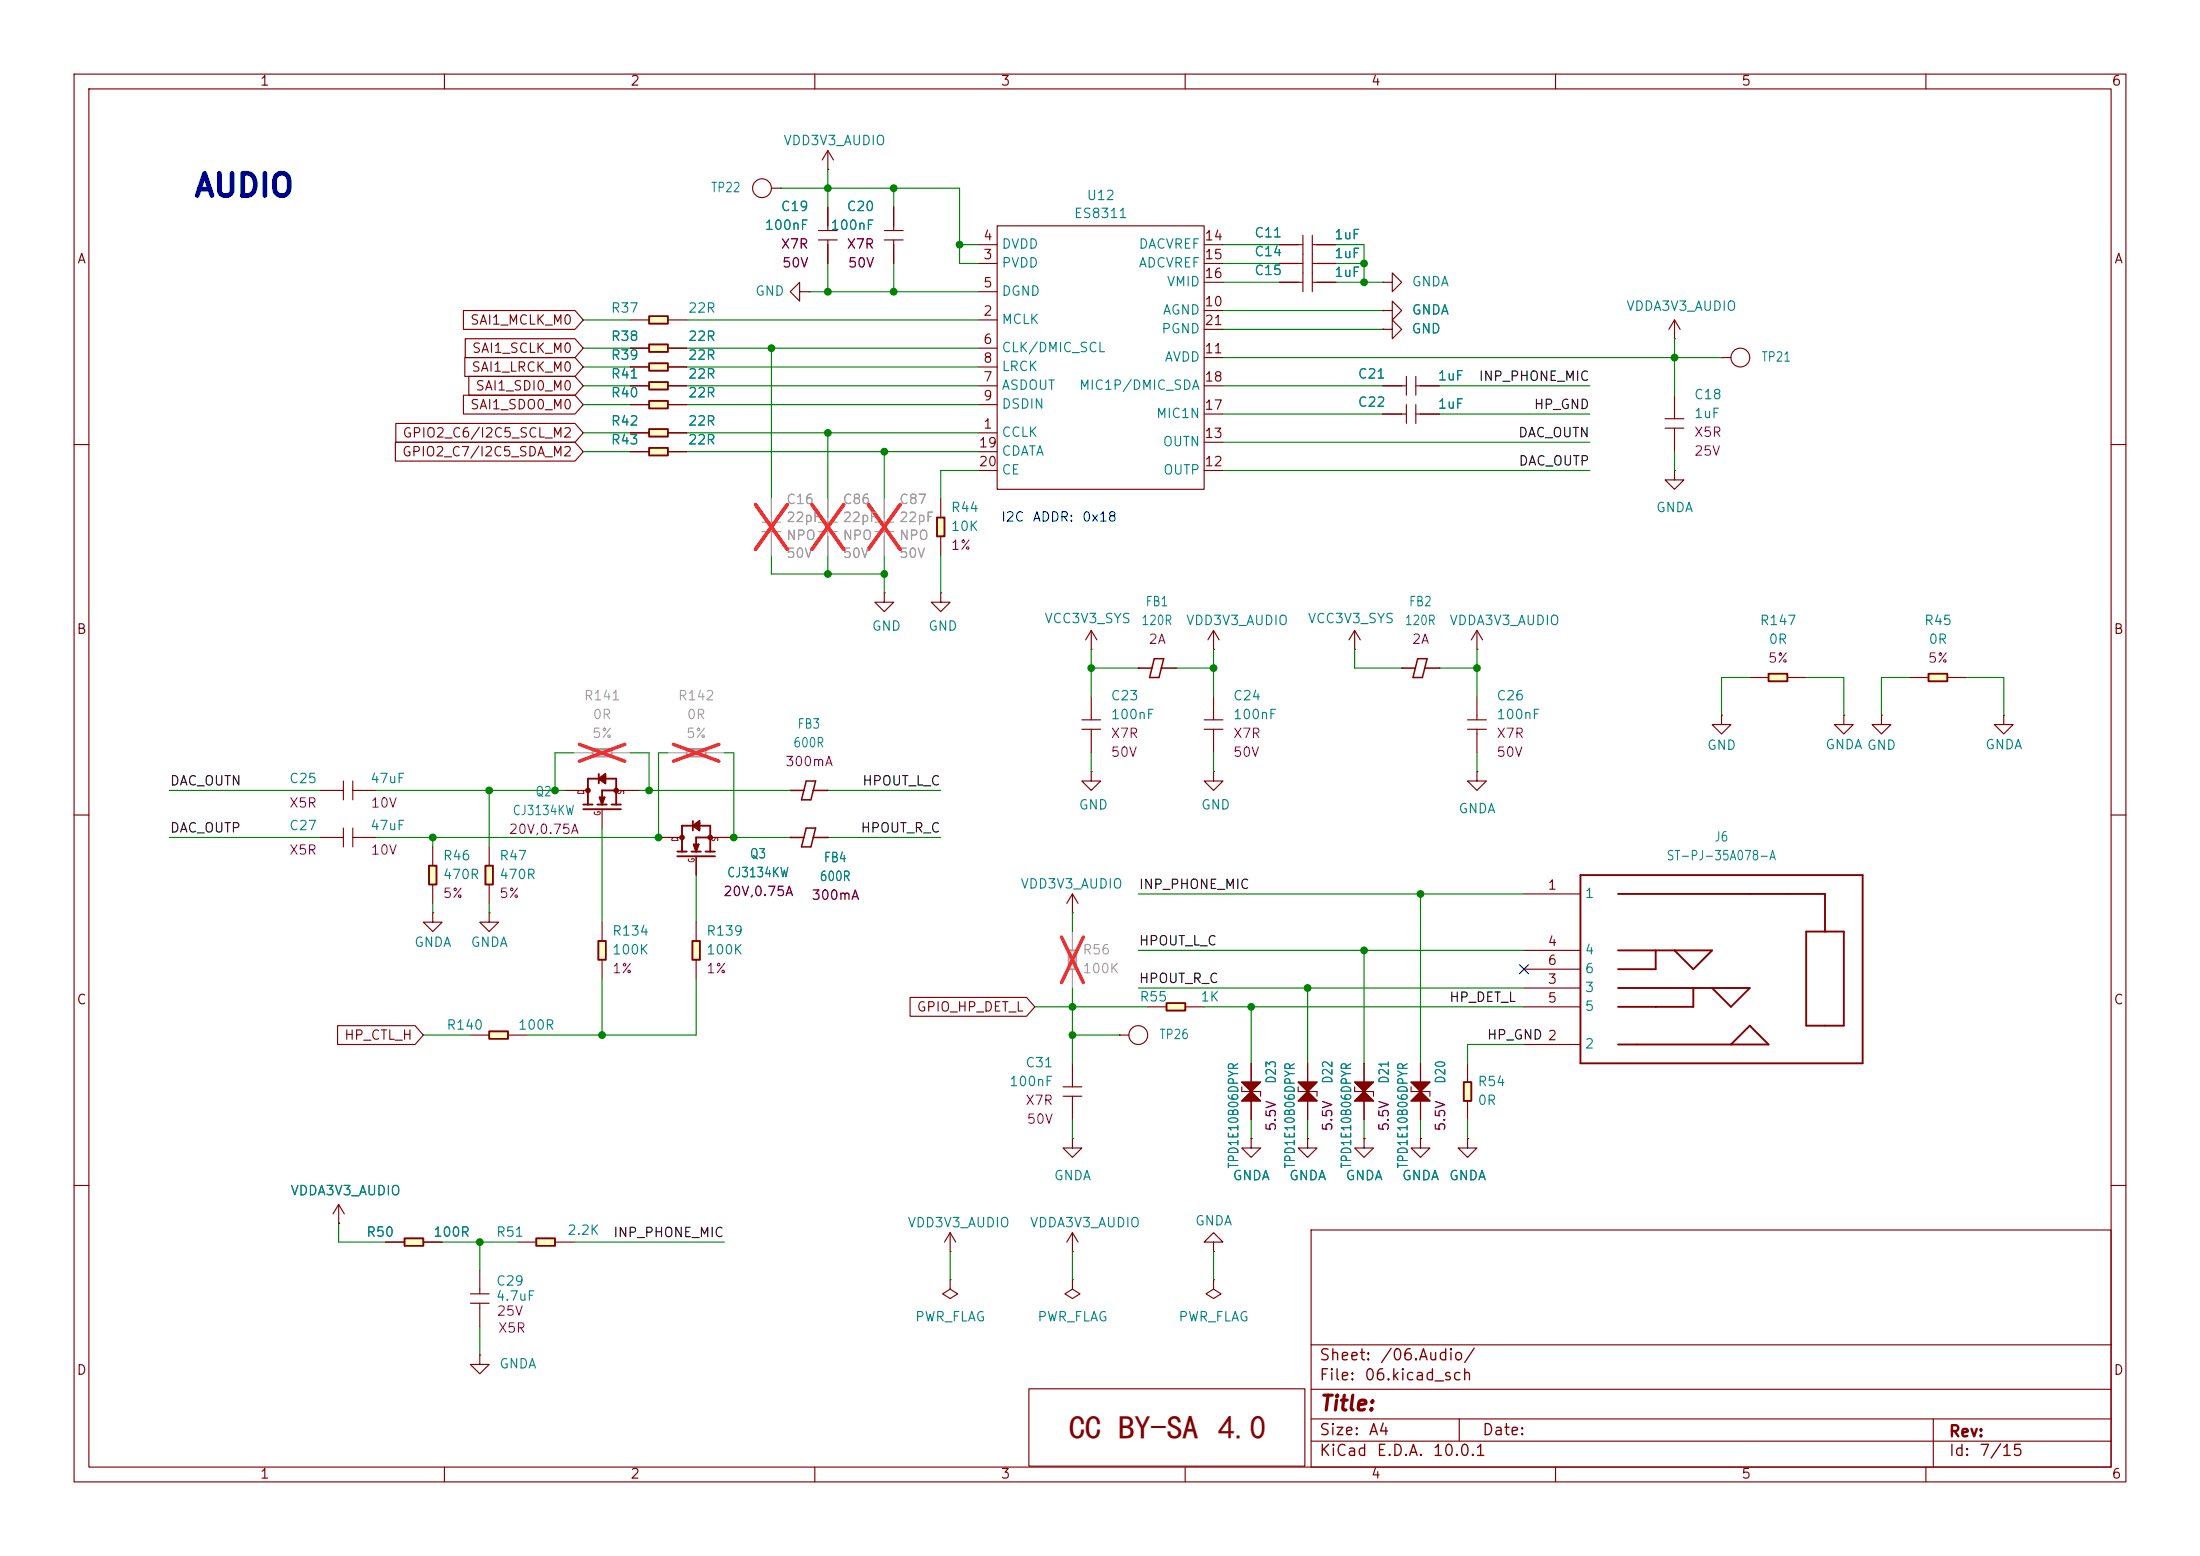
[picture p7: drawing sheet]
<svg xmlns="http://www.w3.org/2000/svg" width="297mm" height="210mm" viewBox="0 0 297 210" stroke-linecap="round" stroke-linejoin="round" font-family="sans-serif">
<path d="M0 0h297v210h-297z" fill="#fff" stroke="#fff" stroke-width=".14"/>
<g fill="none" stroke="#830000" stroke-width=".15">
<path d="M10 10h277v190h-277zM12 12h273v186h-273zM60 10v2M110 10v2M160 10v2M210 10v2M260 10v2M10 60h2M285 60h2M119.4 80v1.3h1.3l-1.3 1.3-1.3-1.3h1.3M119.4 80h.1M10 110h2"/>
<path d="M285 110h2M10 160h2M177 166h108v32h-108zM285 160h2M60 198v2M110 198v2M160 198v2M177 194.5h108M177 191.5h108M177 187.5h108M177 181.5h108M197 191.5v3"/>
<path d="M210 198v2M260 198v2M261 191.5v6.5"/>
</g>
<path d="M66 139.2h2.6v1h-2.6z" fill="#ffffc2"/>
<path d="M66 139.2h2.6v1h-2.6z" fill="none" stroke="#830000" stroke-width=".25"/>
<g fill="none" stroke="#830000" stroke-width=".15">
<path d="M108 39.4v-1.3l-1.3 1.3 1.3 1.2v-1.2h1.2M109.2 39.4h.1M119.4 31.1h2.5M119.4 32.4h2.5M120.7 27.9v3.2M120.7 32.4v3.2M186.7 38.1h1.3v-1.3l1.2 1.3-1.2 1.3v-1.3M186.7 38.1h.1M186.7 41.9h1.3v-1.3l1.2 1.3-1.2 1.3v-1.3M186.7 41.9h.1M186.7 44.5h1.3v-1.3l1.2 1.3-1.2 1.2v-1.2M186.7 44.5h.1"/>
<path d="M63.5 139.7h2.5M68.6 139.7h2.5"/>
</g>
<path d="M118.1 70.5h2.6M118.1 71.8h2.6M119.4 67.3v3.2M119.4 71.8v3.1" fill="none" stroke="#a0a0a0" stroke-width=".15"/>
<path d="M117.2 68.1l4.3 6M121.5 68.1l-4.3 6" fill="none" stroke="#ff2626" stroke-width=".46"/>
<path d="M126.5 69.9h1v2.5h-1z" fill="#ffffc2"/>
<path d="M126.5 69.9h1v2.5h-1z" fill="none" stroke="#830000" stroke-width=".25"/>
<g fill="none" stroke="#830000" stroke-width=".15">
<path d="M110.5 31.1h2.5M110.5 32.4h2.5M111.8 27.9v3.2M111.8 32.4v3.2M172.7 35.6h3.2M172.7 38.1h3.2M175.9 34.3v5.1M177.2 34.3v5.1M177.2 35.6h3.1M177.2 38.1h3.1M127 67.3v2.6M127 72.4v2.5"/>
<path d="M43.2 106.7h3.2M43.2 113h3.2M46.4 105.4v2.6M46.4 111.8v2.5M47.6 105.4v2.6M47.6 111.8v2.5M47.6 106.7h3.2M47.6 113h3.2M64.8 182.9v1.3h1.2l-1.2 1.2-1.3-1.2h1.3M64.8 182.9h.1"/>
</g>
<path d="M54.6 167.1h2.6v1h-2.6z" fill="#ffffc2"/>
<path d="M54.6 167.1h2.6v1h-2.6z" fill="none" stroke="#830000" stroke-width=".25"/>
<path d="M45.7 165.1h.1M45.7 162.6l-.7 1.2M45.7 162.6l.8 1.2M45.7 162.6v2.5M52.1 167.6h2.5M57.2 167.6h2.5" fill="none" stroke="#830000" stroke-width=".15"/>
<path d="M87.6 54.1h2.6v1h-2.6z" fill="#ffffc2"/>
<path d="M87.6 54.1h2.6v1h-2.6z" fill="none" stroke="#830000" stroke-width=".25"/>
<path d="M85.1 54.6h2.5M90.2 54.6h2.5" fill="none" stroke="#830000" stroke-width=".15"/>
<path d="M92.7 101.1h2.6v1h-2.6z" fill="#efefef"/>
<path d="M92.7 101.1h2.6v1h-2.6z" fill="none" stroke="#a0a0a0" stroke-width=".25"/>
<path d="M90.2 101.6h2.5M95.3 101.6h2.5" fill="none" stroke="#a0a0a0" stroke-width=".15"/>
<path d="M90.9 100.5l6.2 2.2M97.1 100.5l-6.2 2.2" fill="none" stroke="#ff2626" stroke-width=".46"/>
<path d="M87.6 51.6h2.6v1h-2.6z" fill="#ffffc2"/>
<path d="M87.6 51.6h2.6v1h-2.6z" fill="none" stroke="#830000" stroke-width=".25"/>
<g fill="none" stroke="#830000" stroke-width=".15">
<path d="M104.1 25.4h1.3M105.4 25.4h.1M111.8 22.9h.1M111.8 20.3l-.8 1.3M111.8 20.3l.7 1.3M111.8 20.3v2.6M85.1 52.1h2.5M90.2 52.1h2.5"/>
<circle cx="102.9" cy="25.4" r="1.27"/>
</g>
<path d="M87.6 60.5h2.6v1h-2.6z" fill="#ffffc2"/>
<path d="M87.6 60.5h2.6v1h-2.6z" fill="none" stroke="#830000" stroke-width=".25"/>
<path d="M85.1 61h2.5M90.2 61h2.5" fill="none" stroke="#830000" stroke-width=".15"/>
<path d="M87.6 57.9h2.6v1h-2.6z" fill="#ffffc2"/>
<path d="M87.6 57.9h2.6v1h-2.6z" fill="none" stroke="#830000" stroke-width=".25"/>
<path d="M85.1 58.4h2.5M90.2 58.4h2.5" fill="none" stroke="#830000" stroke-width=".15"/>
<path d="M80 101.1h2.6v1h-2.6z" fill="#efefef"/>
<path d="M80 101.1h2.6v1h-2.6z" fill="none" stroke="#a0a0a0" stroke-width=".25"/>
<path d="M102.9 70.5h2.5M102.9 71.8h2.5M104.1 67.3v3.2M104.1 71.8v3.1M110.5 70.5h2.5M110.5 71.8h2.5M111.8 67.3v3.2M111.8 71.8v3.1M77.5 101.6h2.5M82.6 101.6h2.5" fill="none" stroke="#a0a0a0" stroke-width=".15"/>
<path d="M102 68.1l4.3 6M106.3 68.1l-4.3 6M109.6 68.1l4.3 6M113.9 68.1l-4.3 6M78.2 100.5l6.2 2.2M84.4 100.5l-6.2 2.2" fill="none" stroke="#ff2626" stroke-width=".46"/>
<g fill="none" stroke="#830000" stroke-width=".25">
<path d="M78.7 109.2h5.1M78.7 108.6h1.3M79.4 108.6v-3.5h3.8v3.5M80.6 108.6h1.3M80.8 105.1l.9-.6v1.2zM80.8 104.5v1.2M81 107.6l.3 1 .3-1M81 107.6l.3 .7M81 107.6h.6M81.3 105.1l.3 .3M81.3 105.1l.4 .3M81.6 107.6l-.3 .7"/>
<path d="M81.6 107.6l-.4 .5M81.6 104.8l-.3 .3M81.7 104.8l-.4 .3M82.6 108.6h1.2M83.2 106.7h-1.9v1.6"/>
<circle cx="79.4" cy="106.7" r=".25"/>
<circle cx="83.2" cy="106.7" r=".25"/>
</g>
<g fill="none" stroke="#830000" stroke-width=".15">
<path d="M172.7 33h3.2M175.9 31.8v2.5M177.2 31.8v2.5M177.2 33h3.1M186.7 55.9h3.2M189.9 54.6v2.6M191.1 54.6v2.6M191.1 55.9h3.2M146.1 97.2h2.5M146.1 98.4h2.5M147.3 87.6h.1M147.3 85.1v2.5"/>
<path d="M147.3 94v3.2M147.3 98.4v3.2M147.3 85.1l-.7 1.3M147.3 85.1l.8 1.3M153.7 90.2h.1M158.8 90.2h.1M163.8 87.6h.1M163.8 85.1l-.7 1.3M163.8 85.1l.8 1.3M163.8 85.1v2.5M182.9 87.6h.1M182.9 85.1l-.8 1.3"/>
<path d="M182.9 85.1l.7 1.3M182.9 85.1v2.5M189.2 90.2h.1M194.3 90.2h.1M199.4 87.6h.1M199.4 85.1l-.8 1.3M199.4 85.1l.8 1.3M199.4 85.1v2.5M76.2 106.7h3.2M81.3 109.2v2.6M83.2 106.7h3.2M147.3 104.1v1.3h1.3l-1.3 1.3-1.2-1.3h1.2"/>
<path d="M147.3 104.1h.1"/>
</g>
<path d="M153.7 90.2h1.8M155.8 88.9h1.3l-.6 2.5h-1.3zM156.8 90.2h2M189.2 90.2h1.9M191.4 88.9h1.3l-.7 2.5h-1.2zM192.3 90.2h2" fill="none" stroke="#830000" stroke-width=".2"/>
<path d="M57.9 116.8h1v2.6h-1z" fill="#ffffc2"/>
<path d="M57.9 116.8h1v2.6h-1z" fill="none" stroke="#830000" stroke-width=".25"/>
<g fill="none" stroke="#830000" stroke-width=".15">
<path d="M58.4 114.3v2.5M58.4 119.4v2.5M58.4 123.2v1.3h1.3l-1.3 1.2-1.2-1.2h1.2M58.4 123.2h.1M128.3 168.9h.1M128.3 172.7v1.3l1 .6-1 .7-1-.7 1-.6M128.3 172.7h.1M128.3 166.4l-.8 1.2M128.3 166.4l.7 1.2M128.3 166.4v2.5M144.8 168.9h.1M144.8 172.7v1.3l1 .6-1 .7-1-.7 1-.6"/>
<path d="M144.8 172.7h.1M144.8 166.4l-.8 1.2M144.8 166.4l.7 1.2M144.8 166.4v2.5"/>
</g>
<path d="M87.6 42.7h2.6v1h-2.6z" fill="#ffffc2"/>
<path d="M87.6 42.7h2.6v1h-2.6z" fill="none" stroke="#830000" stroke-width=".25"/>
<g fill="none" stroke="#830000" stroke-width=".15">
<path d="M85.1 43.2h2.5M90.2 43.2h2.5M226.1 45.7h.1M226.1 43.2l-.8 1.3M226.1 43.2l.7 1.3M226.1 43.2v2.5M232.4 48.3h.1M232.4 48.3h1.3M106.7 113h.1M106.7 106.7h.1M111.8 113h.1M111.8 106.7h.1"/>
<circle cx="234.9" cy="48.3" r="1.27"/>
</g>
<path d="M106.7 113h1.8M106.7 106.7h1.8M108.8 111.8h1.3l-.6 2.5h-1.3zM108.8 105.4h1.3l-.6 2.6h-1.3zM109.8 113h2M109.8 106.7h2" fill="none" stroke="#830000" stroke-width=".2"/>
<path d="M87.6 46.5h2.6v1h-2.6z" fill="#ffffc2"/>
<path d="M87.6 46.5h2.6v1h-2.6z" fill="none" stroke="#830000" stroke-width=".25"/>
<path d="M85.1 47h2.5M90.2 47h2.5" fill="none" stroke="#830000" stroke-width=".15"/>
<path d="M87.6 49h2.6v1h-2.6z" fill="#ffffc2"/>
<path d="M87.6 49h2.6v1h-2.6z" fill="none" stroke="#830000" stroke-width=".25"/>
<g fill="none" stroke="#830000" stroke-width=".15">
<path d="M85.1 49.5h2.5M90.2 49.5h2.5M224.8 56.5h2.5M224.8 57.8h2.5M226.1 53.3v3.2M226.1 57.8v3.2M66 123.2v1.3h1.3l-1.3 1.2-1.2-1.2h1.2M66 123.2h.1M144.8 123.2h.1M144.8 120.7v2.5M144.8 120.7l-.8 1.2M144.8 120.7l.7 1.2"/>
<path d="M151.1 139.7h.1M151.1 139.7h1.3M143.5 146.7h2.6M143.5 148h2.6M144.8 153.7v1.2h1.3l-1.3 1.3-1.3-1.3h1.3M144.8 153.7h.1M144.8 143.5v3.2M144.8 148v3.1"/>
<circle cx="153.7" cy="139.7" r="1.27"/>
</g>
<path d="M144.3 128.3h1v2.5h-1z" fill="#efefef"/>
<path d="M144.3 128.3h1v2.5h-1z" fill="none" stroke="#a0a0a0" stroke-width=".25"/>
<path d="M144.8 125.7v2.6M144.8 130.8v2.6" fill="none" stroke="#a0a0a0" stroke-width=".15"/>
<path d="M143.3 126.5l3 6.1M146.3 126.5l-3 6.1" fill="none" stroke="#ff2626" stroke-width=".46"/>
<path d="M65.5 116.8h1v2.6h-1z" fill="#ffffc2"/>
<path d="M65.5 116.8h1v2.6h-1z" fill="none" stroke="#830000" stroke-width=".25"/>
<path d="M127 80v1.3h1.3l-1.3 1.3-1.3-1.3h1.3M127 80h.1M66 114.3v2.5M66 119.4v2.5M63.5 175.9h2.5M63.5 174.6h2.5M64.8 171.5v3.1M64.8 175.9v3.2" fill="none" stroke="#830000" stroke-width=".15"/>
<path d="M72.4 167.1h2.5v1h-2.5z" fill="#ffffc2"/>
<path d="M72.4 167.1h2.5v1h-2.5z" fill="none" stroke="#830000" stroke-width=".25"/>
<path d="M69.9 167.6h2.5M74.9 167.6h2.6" fill="none" stroke="#830000" stroke-width=".15"/>
<path d="M80.8 127h1v2.5h-1z" fill="#ffffc2"/>
<path d="M80.8 127h1v2.5h-1z" fill="none" stroke="#830000" stroke-width=".25"/>
<path d="M81.3 124.5v2.5M81.3 129.5v2.6" fill="none" stroke="#830000" stroke-width=".15"/>
<path d="M93.5 127h1v2.5h-1z" fill="#ffffc2"/>
<g fill="none" stroke="#830000" stroke-width=".25">
<path d="M91.4 115.6h5.1M91.4 114.9h1.3M92.1 114.9v-3.5h3.8v3.5M93.3 114.9h1.3M93.5 111.4l.9-.6v1.3zM93.5 110.8v1.3M93.7 114l.3 .9 .3-.9M93.7 114l.3 .6M93.7 114h.6M94 111.4l.3 .4M94 111.4l.4 .4M94.3 114l-.3 .6"/>
<path d="M94.3 114l-.4 .4M94.3 111.1l-.3 .3M94.4 111.1l-.4 .3M95.3 114.9h1.2M95.9 113h-1.9v1.6M213.4 118.1h38.1v25.4h-38.1zM93.5 127h1v2.5h-1zM218.4 120.7h28v5M218.4 128.3h12.7l-2.5 2.5-2.5-2.5M218.4 133.4h17.8l-2.5 2.5-2.6-2.5M223.5 128.3v2.5h-5.1M228.6 133.4v2.5h-10.2"/>
<path d="M243.8 125.7h5.1v12.7h-5.1zM218.4 141h20.4l-2.6-2.6-2.5 2.6"/>
<circle cx="92.1" cy="113" r=".25"/>
<circle cx="95.9" cy="113" r=".25"/>
</g>
<g fill="none" stroke="#830000" stroke-width=".15">
<path d="M132.1 35.6h2.5M132.1 33h2.5M132.1 39.4h2.5M134.6 30.5h28v35.5h-28zM162.6 35.6h2.5M162.6 33h2.5M162.6 38.1h2.5M132.1 58.4h2.5M132.1 43.2h2.5M132.1 47h2.5M132.1 52.1h2.5M132.1 49.5h2.5"/>
<path d="M132.1 54.6h2.5M162.6 52.1h2.5M162.6 41.9h2.5M162.6 48.3h2.5M162.6 59.7h2.5M162.6 55.9h2.5M162.6 44.5h2.5M132.1 63.5h2.5M132.1 61h2.5M162.6 63.5h2.5M162.6 97.2h2.5M162.6 98.4h2.5"/>
<path d="M163.8 94v3.2M163.8 98.4v3.2M198.1 97.2h2.6M198.1 98.4h2.6M199.4 94v3.2M199.4 98.4v3.2M232.4 96.5v1.3h1.3l-1.3 1.3-1.3-1.3h1.3M232.4 96.5h.1M248.9 96.5v1.3h1.3l-1.3 1.3-1.2-1.3h1.2M248.9 96.5h.1M254 96.5v1.3h1.3l-1.3 1.3-1.3-1.3h1.3M254 96.5h.1"/>
<path d="M270.5 96.5v1.3h1.3l-1.3 1.3-1.3-1.3h1.3M270.5 96.5h.1M88.9 113h3.2M94 115.6v2.5M95.9 113h3.2M163.8 104.1v1.3h1.3l-1.3 1.3-1.2-1.3h1.2M163.8 104.1h.1M199.4 104.1v1.3h1.3l-1.3 1.3-1.3-1.3h1.3M199.4 104.1h.1M94 124.5v2.5M94 129.5v2.6M205.7 120.7h7.7"/>
<path d="M205.7 133.4h7.7M205.7 128.3h7.7M205.7 135.9h7.7M205.7 130.8h7.7M205.7 141h7.7"/>
</g>
<path d="M260.4 90.9h2.5v1h-2.5z" fill="#ffffc2"/>
<path d="M260.4 90.9h2.5v1h-2.5z" fill="none" stroke="#830000" stroke-width=".25"/>
<path d="M257.8 91.4h2.6M262.9 91.4h2.5" fill="none" stroke="#830000" stroke-width=".15"/>
<path d="M238.8 90.9h2.5v1h-2.5z" fill="#ffffc2"/>
<path d="M238.8 90.9h2.5v1h-2.5z" fill="none" stroke="#830000" stroke-width=".25"/>
<path d="M236.2 91.4h2.6M241.3 91.4h2.5M163.8 167.6h1.3l-1.3-1.2-1.2 1.2h1.2v1.3M163.8 168.9h.1M163.8 172.7v1.3l1 .6-1 .7-1-.7 1-.6M163.8 172.7h.1M138.9 187.4h37.3v10.5h-37.3z" fill="none" stroke="#830000" stroke-width=".15"/>
<path d="M157.5 135.4h2.5v1h-2.5z" fill="#ffffc2"/>
<path d="M157.5 135.4h2.5v1h-2.5z" fill="none" stroke="#830000" stroke-width=".25"/>
<path d="M226.1 63.5v1.3h1.2l-1.2 1.2-1.3-1.2h1.3M226.1 63.5h.1M154.9 135.9h2.6M160 135.9h2.6M190.5 146.1h2.5l-2.5 2.5h2.5zM190.5 146.7v.6h2.5v.7M191.8 143.5v2.6M191.8 148.6v2.5M198.1 153.7v1.2h1.3l-1.3 1.3-1.2-1.3h1.2M198.1 153.7h.1" fill="none" stroke="#830000" stroke-width=".15"/>
<g fill="#830000" stroke="#830000" stroke-width=".15">
<path d="M190.5 148.6l1.3-1.3 1.2 1.3z"/>
<path d="M190.5 146.1h2.5l-1.2 1.2z"/>
</g>
<path d="M197.6 146.1h1v2.5h-1z" fill="#ffffc2"/>
<path d="M197.6 146.1h1v2.5h-1z" fill="none" stroke="#830000" stroke-width=".25"/>
<g fill="none" stroke="#830000" stroke-width=".15">
<path d="M111.8 27.9v2.6M111.8 33v2.6M120.7 27.9v2.6M120.7 33v2.6M172.7 35.6h2.6M172.7 38.1h2.6M172.7 33h2.6M177.8 35.6h2.5M177.8 38.1h2.5M177.8 33h2.5M53.4 59.7h24.2l1.1 1.3-1.1 1.2h-24.2zM53.4 57.2h24.2l1.1 1.2-1.1 1.3h-24.2z"/>
<path d="M62.6 41.9h15l1.1 1.3-1.1 1.3h-15zM62.6 53.3h15l1.1 1.3-1.1 1.3h-15zM62.7 48.3h14.9l1.1 1.2-1.1 1.3h-14.9zM62.8 45.7h14.8l1.1 1.3-1.1 1.3h-14.8zM63.3 50.8h14.3l1.1 1.3-1.1 1.2h-14.3zM85.1 52.1h2.5M85.1 47h2.5M85.1 49.5h2.5M85.1 54.6h2.5M85.1 58.4h2.5M90.2 52.1h2.5M90.2 47h2.5"/>
<path d="M90.2 49.5h2.5M90.2 54.6h2.5M90.2 58.4h2.5M186.7 41.9h.1M186.7 44.5h.1M186.7 52.1h3.2M186.7 55.9h2.5M189.9 50.8v2.5M191.1 50.8v2.5M191.1 52.1h3.2M191.8 55.9h2.5M85.1 61h2.5"/>
<path d="M90.2 61h2.5M88.9 113h2.5M94 115.6v2.5M96.5 113h2.6M106.7 113h.1M111.8 113h.1M45.6 138.4h10.4l1.2 1.3-1.2 1.3h-10.4zM122.9 134.6h15.7l1.1 1.3-1.1 1.3h-15.7zM167.6 146.1h2.6l-2.6 2.5h2.6zM167.6 146.7v.6h2.6v.7M168.9 153.7v1.2h1.3l-1.3 1.3-1.3-1.3h1.3M168.9 153.7h.1"/>
<path d="M168.9 143.5v2.6M168.9 148.6v2.5M175.3 146.1h2.5l-2.5 2.5h2.5zM175.3 146.7v.6h2.5v.7M176.5 153.7v1.2h1.3l-1.3 1.3-1.2-1.3h1.2M176.5 153.7h.1M176.5 143.5v2.6M176.5 148.6v2.5M182.9 146.1h2.5l-2.5 2.5h2.5zM182.9 146.7v.6h2.5v.7M184.2 153.7v1.2h1.2l-1.2 1.3-1.3-1.3h1.3M184.2 153.7h.1"/>
<path d="M184.2 143.5v2.6M184.2 148.6v2.5M191.8 153.7v1.2h1.2l-1.2 1.3-1.3-1.3h1.3M191.8 153.7h.1M191.8 143.5v2.6M191.8 148.6v2.5M198.1 153.7h.1M198.1 143.5v2.6M198.1 148.6v2.5M45.7 165.1h.1M52.1 167.6h2.5M57.2 167.6h2.5"/>
</g>
<g fill="#830000" stroke="#830000" stroke-width=".15">
<path d="M182.9 148.6l1.3-1.3 1.2 1.3z"/>
<path d="M182.9 146.1h2.5l-1.2 1.2z"/>
<path d="M175.3 148.6l1.2-1.3 1.3 1.3z"/>
<path d="M175.3 146.1h2.5l-1.3 1.2z"/>
<path d="M168.9 147.3l1.3 1.3h-2.6z"/>
<path d="M167.6 146.1h2.6l-1.3 1.2z"/>
</g>
<g fill="none" stroke="#008300" stroke-width=".15">
<path d="M105.4 25.4h24.1v10.2h2.6M109.2 39.4h22.9M111.8 22.9v5M111.8 35.6v3.8M120.7 25.4v2.5M120.7 35.6v3.8M129.5 33h2.6M165.1 33h7.6M165.1 35.6h7.6M165.1 38.1h7.6M180.3 33h3.9v5.1M180.3 35.6h3.9"/>
<path d="M180.3 38.1h6.4M78.7 43.2h6.4M78.7 47h6.4M78.7 49.5h6.4M78.7 58.4h6.4M78.7 52.1h6.4M78.7 54.6h6.4M92.7 43.2h39.4M92.7 47h39.4M92.7 49.5h39.4M92.7 58.4h39.4M92.7 52.1h39.4"/>
<path d="M92.7 54.6h39.4M104.1 47v20.3M111.8 58.4v8.9M165.1 52.1h21.6M165.1 55.9h21.6M165.1 44.5h21.6M165.1 41.9h21.6M165.1 59.7h49.5M165.1 48.3h67.3M194.3 52.1h20.3M194.3 55.9h20.3M226.1 45.7v7.6"/>
<path d="M78.7 61h6.4M92.7 61h39.4M104.1 74.9v2.6h15.3M111.8 74.9v2.6M119.4 61v6.3M119.4 74.9v5.1M127 74.9v5.1M132.1 63.5h-5.1v3.8M165.1 63.5h49.5M226.1 61v2.5M147.3 87.6v6.4M147.3 90.2h6.4"/>
<path d="M158.8 90.2h5M163.8 87.6v6.4M182.9 87.6v2.6h6.3M194.3 90.2h5.1M199.4 87.6v6.4M236.2 91.4h-3.8v5.1M243.8 91.4h5.1v5.1M257.8 91.4h-3.8v5.1M265.4 91.4h5.1v5.1M22.9 106.7h20.3M22.9 113h20.3M50.8 106.7h25.4"/>
<path d="M58.4 113v1.3M66 106.7v7.6M77.5 101.6h-2.6v5.1M81.3 111.8v12.7M85.1 101.6h2.5v5.1M86.4 106.7h20.3M90.2 101.6h-1.3v11.4h-38.1M94 118.1v6.4M97.8 101.6h1.3v11.4h7.6M111.8 106.7h15.2M111.8 113h15.2M147.3 101.6v2.5"/>
<path d="M163.8 101.6v2.5M199.4 101.6v2.5M57.2 139.7h6.3M58.4 121.9v1.3M66 121.9v1.3M81.3 132.1v7.6M94 132.1v7.6h-22.9M139.7 135.9h15.2M144.8 139.7h6.3M144.8 123.2v2.5M144.8 133.4v10.1M153.7 128.3h52"/>
<path d="M153.7 120.7h52M153.7 133.4h52M162.6 135.9h43.1M168.9 135.9v7.6M176.5 133.4v10.1M184.2 128.3v15.2M191.8 120.7v22.8M144.8 151.1v2.6M168.9 151.1v2.6M176.5 151.1v2.6M184.2 151.1v2.6M191.8 151.1v2.6"/>
<path d="M198.1 151.1v2.6M205.7 141h-7.6v2.5M45.7 165.1v2.5h6.4M59.7 167.6h10.2M64.8 167.6v3.9M64.8 179.1v3.8M77.5 167.6h20.3M128.3 168.9v3.8M144.8 168.9v3.8M163.8 168.9v3.8"/>
</g>
<path d="M205.1 130.2l1.2 1.2M206.3 130.2l-1.2 1.2" fill="none" stroke="#000083" stroke-width=".15"/>
<path d="M104.1 67.3v2.6M104.1 72.4v2.5M111.8 67.3v2.6M111.8 72.4v2.5M119.4 67.3v2.6M119.4 72.4v2.5" fill="none" stroke="#a0a0a0" stroke-width=".15"/>
<path d="M102 68.1l4.3 6M106.3 68.1l-4.3 6M109.6 68.1l4.3 6M113.9 68.1l-4.3 6M117.2 68.1l4.3 6M121.5 68.1l-4.3 6" fill="none" stroke="#ff2626" stroke-width=".46"/>
<g fill="#008300" stroke="#008300" stroke-width=".14">
<circle cx="74.9" cy="106.7" r=".46"/>
<circle cx="66" cy="106.7" r=".46"/>
<circle cx="99.1" cy="113" r=".46"/>
<circle cx="144.8" cy="135.9" r=".46"/>
<circle cx="147.3" cy="90.2" r=".46"/>
<circle cx="119.4" cy="61" r=".46"/>
<circle cx="119.4" cy="77.5" r=".46"/>
<circle cx="111.8" cy="58.4" r=".46"/>
<circle cx="111.8" cy="25.4" r=".46"/>
<circle cx="104.1" cy="47" r=".46"/>
<circle cx="111.8" cy="39.4" r=".46"/>
<circle cx="111.8" cy="77.5" r=".46"/>
<circle cx="58.4" cy="113" r=".46"/>
<circle cx="87.6" cy="106.7" r=".46"/>
<circle cx="88.9" cy="113" r=".46"/>
<circle cx="81.3" cy="139.7" r=".46"/>
<circle cx="64.8" cy="167.6" r=".46"/>
<circle cx="163.8" cy="90.2" r=".46"/>
<circle cx="120.6" cy="25.4" r=".46"/>
<circle cx="120.6" cy="39.4" r=".46"/>
<circle cx="129.5" cy="33" r=".46"/>
<circle cx="184.1" cy="128.3" r=".46"/>
<circle cx="191.8" cy="120.7" r=".46"/>
<circle cx="144.8" cy="139.7" r=".46"/>
<circle cx="168.9" cy="135.9" r=".46"/>
<circle cx="176.5" cy="133.4" r=".46"/>
<circle cx="184.1" cy="35.6" r=".46"/>
<circle cx="184.1" cy="38.1" r=".46"/>
<circle cx="199.4" cy="90.2" r=".46"/>
<circle cx="226.1" cy="48.3" r=".46"/>
</g>
<text font-size="4.5" fill="#830000" x="144.3" y="194.2">CC BY-SA 4.0</text>
<text font-size="3" fill="#0000c2" x="26" y="27.3">AUDIO</text>
<text font-size="2" fill="#830000" x="178" y="190.9">Title:</text>
<g font-size="1.5" fill="#830000">
<text x="178" y="184">Sheet:</text>
<text x="186.2" y="184">/06.Audio/</text>
<text x="178" y="186.7">File:</text>
<text x="184.1" y="186.7">06.kicad_sch</text>
<text x="178" y="196.9">KiCad</text>
<text x="178" y="194.1">Size:</text>
<text x="184.7" y="194.1">A4</text>
<text x="185.7" y="196.9">E.D.A.</text>
<text x="193.3" y="196.9">10.0.1</text>
<text x="200" y="194.1">Date:</text>
<text x="263" y="194.3">Rev:</text>
<text x="263" y="196.9">Id:</text>
<text x="267.1" y="196.9">7/15</text>
</g>
<g font-size="1.3" fill="#830000">
<text x="35" y="11.9">1</text>
<text x="85" y="11.9">2</text>
<text x="135" y="11.9">3</text>
<text x="185" y="11.9">4</text>
<text x="235" y="11.9">5</text>
<text x="285" y="11.9">6</text>
<text x="10.3" y="35.9">A</text>
<text x="132.6" y="35.3">3</text>
<text x="132.6" y="32.8">4</text>
<text x="162.5" y="32.8">14</text>
<text x="162.5" y="35.3">15</text>
<text x="285.3" y="35.9">A</text>
<text x="132.6" y="39.1">5</text>
<text x="162.5" y="41.7">10</text>
<text x="162.5" y="37.8">16</text>
<text x="63.4" y="44.1">SAI1_MCLK_M0</text>
<text x="63.6" y="47.9">SAI1_SCLK_M0</text>
<text x="132.6" y="42.9">2</text>
<text x="132.6" y="46.7">6</text>
<text x="162.5" y="44.2">21</text>
<text x="63.6" y="50.5">SAI1_LRCK_M0</text>
<text x="64.1" y="53">SAI1_SDI0_M0</text>
<text x="132.6" y="51.8">7</text>
<text x="132.6" y="49.3">8</text>
<text x="162.5" y="48">11</text>
<text x="162.5" y="51.8">18</text>
<text x="54.2" y="59.4">GPIO2_C6/I2C5_SCL_M2</text>
<text x="63.4" y="55.6">SAI1_SDO0_M0</text>
<text x="132.6" y="58.2">1</text>
<text x="132.6" y="54.4">9</text>
<text x="162.5" y="59.4">13</text>
<text x="162.5" y="55.6">17</text>
<text x="54.2" y="61.9">GPIO2_C7/I2C5_SDA_M2</text>
<text x="132" y="60.7">19</text>
<text x="132" y="63.2">20</text>
<text x="162.5" y="63.2">12</text>
<text x="10.3" y="85.9">B</text>
<text x="285.3" y="85.9">B</text>
<text x="208.8" y="120.4">1</text>
<text x="208.8" y="128">4</text>
<text x="208.8" y="130.6">6</text>
<text x="10.3" y="135.9">C</text>
<text x="123.7" y="136.8">GPIO_HP_DET_L</text>
<text x="208.8" y="133.1">3</text>
<text x="208.8" y="135.6">5</text>
<text x="285.3" y="135.9">C</text>
<text x="46.4" y="140.7">HP_CTL_H</text>
<text x="10.3" y="185.9">D</text>
<text x="285.3" y="185.9">D</text>
<text x="35" y="199.9">1</text>
<text x="85" y="199.9">2</text>
<text x="135" y="199.9">3</text>
<text x="185" y="199.9">4</text>
<text x="235" y="199.9">5</text>
<text x="285" y="199.9">6</text>
</g>
<g font-size="1.3" fill="#008383">
<text x="105.7" y="19.9">VDD3V3_AUDIO</text>
<text x="95.9" y="26.3">TP22</text>
<text x="105.3" y="28.8">C19</text>
<text x="114.2" y="28.8">C20</text>
<text x="144.9" y="29.8">ES8311</text>
<text x="146.6" y="27.3">U12</text>
<text x="103.1" y="31.3">100nF</text>
<text x="112" y="31.3">100nF</text>
<text x="135.1" y="33.9">DVDD</text>
<text x="153.6" y="33.9">DACVREF</text>
<text x="169.3" y="34.9">C14</text>
<text x="169.3" y="32.4">C11</text>
<text x="180" y="35.2">1uF</text>
<text x="180" y="32.6">1uF</text>
<text x="101.9" y="40.2">GND</text>
<text x="135.1" y="36.4">PVDD</text>
<text x="135.1" y="40.2">DGND</text>
<text x="153.6" y="36.4">ADCVREF</text>
<text x="157.4" y="39">VMID</text>
<text x="169.3" y="37.4">C15</text>
<text x="180" y="37.7">1uF</text>
<text x="190.5" y="39">GNDA</text>
<text x="82.4" y="42.5">R37</text>
<text x="82.4" y="46.3">R38</text>
<text x="92.8" y="42.5">22R</text>
<text x="92.8" y="46.3">22R</text>
<text x="135.1" y="44">MCLK</text>
<text x="135.1" y="47.9">CLK/DMIC_SCL</text>
<text x="156.7" y="45.3">PGND</text>
<text x="156.9" y="42.8">AGND</text>
<text x="190.5" y="45.3">GND</text>
<text x="190.5" y="42.8">GNDA</text>
<text x="219.5" y="42.3">VDDA3V3_AUDIO</text>
<text x="82.4" y="54">R40</text>
<text x="82.4" y="51.4">R41</text>
<text x="82.4" y="48.9">R39</text>
<text x="92.8" y="54">22R</text>
<text x="92.8" y="51.4">22R</text>
<text x="92.8" y="48.9">22R</text>
<text x="135.1" y="52.9">ASDOUT</text>
<text x="135.1" y="50.4">LRCK</text>
<text x="145.6" y="52.9">MIC1P/DMIC_SDA</text>
<text x="157.1" y="49.1">AVDD</text>
<text x="183.2" y="51.4">C21</text>
<text x="194" y="51.7">1uF</text>
<text x="237.7" y="49.1">TP21</text>
<text x="82.4" y="57.8">R42</text>
<text x="92.8" y="57.8">22R</text>
<text x="135.1" y="59.3">CCLK</text>
<text x="135.1" y="55.5">DSDIN</text>
<text x="156" y="56.7">MIC1N</text>
<text x="183.2" y="55.2">C22</text>
<text x="194" y="55.5">1uF</text>
<text x="228.6" y="54.2">C18</text>
<text x="228.6" y="56.7">1uF</text>
<text x="82.4" y="60.3">R43</text>
<text x="92.8" y="60.3">22R</text>
<text x="135.1" y="61.8">CDATA</text>
<text x="135.1" y="64.4">CE</text>
<text x="156.9" y="60.6">OUTN</text>
<text x="157" y="64.4">OUTP</text>
<text x="128.3" y="69.4">R44</text>
<text x="128.3" y="72">10K</text>
<text x="223.5" y="69.4">GNDA</text>
<text x="154.6" y="82.1">FB1</text>
<text x="190.1" y="82.1">FB2</text>
<text x="117.6" y="85.4">GND</text>
<text x="125.2" y="85.4">GND</text>
<text x="140.9" y="84.4">VCC3V3_SYS</text>
<text x="154" y="84.7">120R</text>
<text x="160" y="84.7">VDD3V3_AUDIO</text>
<text x="176.5" y="84.4">VCC3V3_SYS</text>
<text x="189.6" y="84.7">120R</text>
<text x="195.6" y="84.7">VDDA3V3_AUDIO</text>
<text x="237.5" y="84.7">R147</text>
<text x="238.7" y="87.2">0R</text>
<text x="259.7" y="84.7">R45</text>
<text x="260.3" y="87.2">0R</text>
<text x="149.9" y="94.8">C23</text>
<text x="166.4" y="94.8">C24</text>
<text x="201.9" y="94.8">C26</text>
<text x="107" y="101.2">600R</text>
<text x="107.6" y="98.7">FB3</text>
<text x="149.9" y="97.4">100nF</text>
<text x="166.4" y="97.4">100nF</text>
<text x="201.9" y="97.4">100nF</text>
<text x="230.4" y="101.5">GND</text>
<text x="246.3" y="101.4">GNDA GND</text>
<text x="267.9" y="101.4">GNDA</text>
<text x="38.9" y="106">C25</text>
<text x="49.9" y="106">47uF</text>
<text x="72.2" y="107.8">Q2</text>
<text x="38.9" y="112.4">C27</text>
<text x="49.9" y="112.4">47uF</text>
<text x="69.1" y="110.3">CJ3134KW</text>
<text x="145.6" y="109.6">GND</text>
<text x="162.1" y="109.6">GND</text>
<text x="196.8" y="110.1">GNDA</text>
<text x="231.4" y="113.9">J6</text>
<text x="59.7" y="116.4">R46</text>
<text x="59.7" y="119">470R</text>
<text x="67.3" y="116.4">R47</text>
<text x="67.3" y="119">470R</text>
<text x="98.1" y="118.7">CJ3134KW</text>
<text x="101.2" y="116.2">Q3</text>
<text x="110.6" y="119.2">600R</text>
<text x="111.1" y="116.7">FB4</text>
<text x="224.9" y="116.4">ST-PJ-35A078-A</text>
<text x="137.7" y="120.2">VDD3V3_AUDIO</text>
<text x="213.9" y="121.5">1</text>
<text x="55.8" y="128.1">GNDA</text>
<text x="63.5" y="128.1">GNDA</text>
<text x="82.6" y="126.6">R134</text>
<text x="82.6" y="129.1">100K</text>
<text x="95.3" y="126.6">R139</text>
<text x="95.3" y="129.1">100K</text>
<text x="213.9" y="129.1">4</text>
<text x="213.9" y="131.7">6</text>
<text x="153.8" y="135.5">R55</text>
<text x="162" y="135.5">1K</text>
<text x="213.9" y="134.2">3</text>
<text x="213.9" y="136.8">5</text>
<text x="60.2" y="139.3">R140</text>
<text x="69.8" y="139.3">100R</text>
<text x="156.4" y="140.6">TP26</text>
<text x="213.9" y="141.8">2</text>
<text x="136.2" y="146.9">100nF</text>
<text x="138.3" y="144.4">C31</text>
<text x="172.6" y="146.4" transform="rotate(-90 172.6 146.4)">D23</text>
<text x="180.2" y="146.4" transform="rotate(-90 180.2 146.4)">D22</text>
<text x="187.8" y="146.4" transform="rotate(-90 187.8 146.4)">D21</text>
<text x="195.4" y="146.4" transform="rotate(-90 195.4 146.4)">D20</text>
<text x="199.4" y="146.9">R54</text>
<text x="199.4" y="149.5">0R</text>
<text x="39.1" y="161.6">VDDA3V3_AUDIO</text>
<text x="142.2" y="159.6">GNDA</text>
<text x="166.3" y="159.6">GNDA</text>
<text x="167.5" y="157.8" transform="rotate(-90 167.5 157.8)">TPD1E10B06DPYR</text>
<text x="173.9" y="159.6">GNDA</text>
<text x="175.1" y="157.8" transform="rotate(-90 175.1 157.8)">TPD1E10B06DPYR</text>
<text x="181.6" y="159.6">GNDA</text>
<text x="182.7" y="157.8" transform="rotate(-90 182.7 157.8)">TPD1E10B06DPYR</text>
<text x="189.2" y="159.6">GNDA</text>
<text x="190.3" y="157.8" transform="rotate(-90 190.3 157.8)">TPD1E10B06DPYR</text>
<text x="195.5" y="159.6">GNDA</text>
<text x="49.4" y="167.2">R50</text>
<text x="58.4" y="167.2">100R</text>
<text x="66.9" y="167.2">R51</text>
<text x="76.5" y="167">2.2K</text>
<text x="122.4" y="166">VDD3V3_AUDIO</text>
<text x="138.9" y="166">VDDA3V3_AUDIO</text>
<text x="161.2" y="165.7">GNDA</text>
<text x="66.9" y="173.8">C29</text>
<text x="66.9" y="175.9">4.7uF</text>
<text x="123.5" y="178.7">PWR_FLAG</text>
<text x="140" y="178.7">PWR_FLAG</text>
<text x="159" y="178.7">PWR_FLAG</text>
<text x="67.3" y="185">GNDA</text>
</g>
<g font-size="1.3" fill="#830083">
<text x="105.3" y="33.9">X7R</text>
<text x="114.2" y="33.9">X7R</text>
<text x="105.5" y="36.4">50V</text>
<text x="114.4" y="36.4">50V</text>
<text x="228.6" y="59.3">X5R</text>
<text x="228.6" y="61.8">25V</text>
<text x="128.3" y="74.5">1%</text>
<text x="155" y="87.2">2A</text>
<text x="190.5" y="87.2">2A</text>
<text x="238.6" y="89.8">5%</text>
<text x="260.2" y="89.8">5%</text>
<text x="149.9" y="99.9">X7R</text>
<text x="166.4" y="99.9">X7R</text>
<text x="201.9" y="99.9">X7R</text>
<text x="105.9" y="103.7">300mA</text>
<text x="149.9" y="102.5">50V</text>
<text x="166.4" y="102.5">50V</text>
<text x="201.9" y="102.5">50V</text>
<text x="38.9" y="109.3">X5R</text>
<text x="50" y="109.3">10V</text>
<text x="68.6" y="112.9">20V,0.75A</text>
<text x="38.9" y="115.7">X5R</text>
<text x="50" y="115.7">10V</text>
<text x="59.7" y="121.5">5%</text>
<text x="67.3" y="121.5">5%</text>
<text x="97.5" y="121.3">20V,0.75A</text>
<text x="109.5" y="121.8">300mA</text>
<text x="82.6" y="131.7">1%</text>
<text x="95.3" y="131.7">1%</text>
<text x="138.3" y="149.5">X7R</text>
<text x="138.5" y="152">50V</text>
<text x="172.6" y="152.8" transform="rotate(-90 172.6 152.8)">5.5V</text>
<text x="180.2" y="152.8" transform="rotate(-90 180.2 152.8)">5.5V</text>
<text x="187.8" y="152.8" transform="rotate(-90 187.8 152.8)">5.5V</text>
<text x="195.4" y="152.8" transform="rotate(-90 195.4 152.8)">5.5V</text>
<text x="67" y="177.9">25V</text>
<text x="67.1" y="180.2">X5R</text>
</g>
<g font-size="1.3">
<text x="199.5" y="51.7">INP_PHONE_MIC</text>
<text x="204.9" y="59.3">DAC_OUTN</text>
<text x="207" y="55.5">HP_GND</text>
<text x="204.9" y="63.2">DAC_OUTP</text>
<text x="22.9" y="106.3">DAC_OUTN</text>
<text x="116.3" y="106.3">HPOUT_L_C</text>
<text x="22.9" y="112.7">DAC_OUTP</text>
<text x="116.1" y="112.7">HPOUT_R_C</text>
<text x="153.7" y="120.3">INP_PHONE_MIC</text>
<text x="153.7" y="127.9">HPOUT_L_C</text>
<text x="153.7" y="133">HPOUT_R_C</text>
<text x="195.6" y="135.5">HP_DET_L</text>
<text x="200.7" y="140.6">HP_GND 2</text>
<text x="82.7" y="167.3">INP_PHONE_MIC</text>
</g>
<g font-size="1.3" fill="#a0a0a0">
<text x="106.1" y="68.3">C16</text>
<text x="106.1" y="70.8">22pF</text>
<text x="113.7" y="68.3">C86</text>
<text x="113.7" y="70.8">22pF</text>
<text x="121.3" y="68.3">C87</text>
<text x="121.3" y="70.8">22pF</text>
<text x="106.1" y="73.2">NPO</text>
<text x="106.1" y="75.6">50V</text>
<text x="113.7" y="73.2">NPO</text>
<text x="113.7" y="75.6">50V</text>
<text x="121.3" y="73.2">NPO</text>
<text x="121.3" y="75.6">50V</text>
<text x="78.7" y="94.8">R141</text>
<text x="91.4" y="94.8">R142</text>
<text x="79.8" y="99.9">5%</text>
<text x="79.9" y="97.4">0R</text>
<text x="92.5" y="99.9">5%</text>
<text x="92.6" y="97.4">0R</text>
<text x="146.1" y="129.1">R56</text>
<text x="146.1" y="131.7">100K</text>
</g>
<g font-size="1.3" fill="#0000c2">
<text x="135.1" y="70.7">I2C</text>
<text x="139.3" y="70.7">ADDR:</text>
<text x="146" y="70.7">0x18</text>
</g>
<g font-size=".8" fill="#830000">
<text x="79.1" y="107.3" transform="rotate(-90 79.1 107.3)">D</text>
<text x="84.5" y="107.3" transform="rotate(-90 84.5 107.3)">S</text>
<text x="81.3" y="110.2" transform="rotate(-90 81.3 110.2)">G</text>
<text x="91.8" y="113.7" transform="rotate(-90 91.8 113.7)">D</text>
<text x="97.2" y="113.7" transform="rotate(-90 97.2 113.7)">S</text>
<text x="94" y="116.5" transform="rotate(-90 94 116.5)">G</text>
</g>
</svg>
